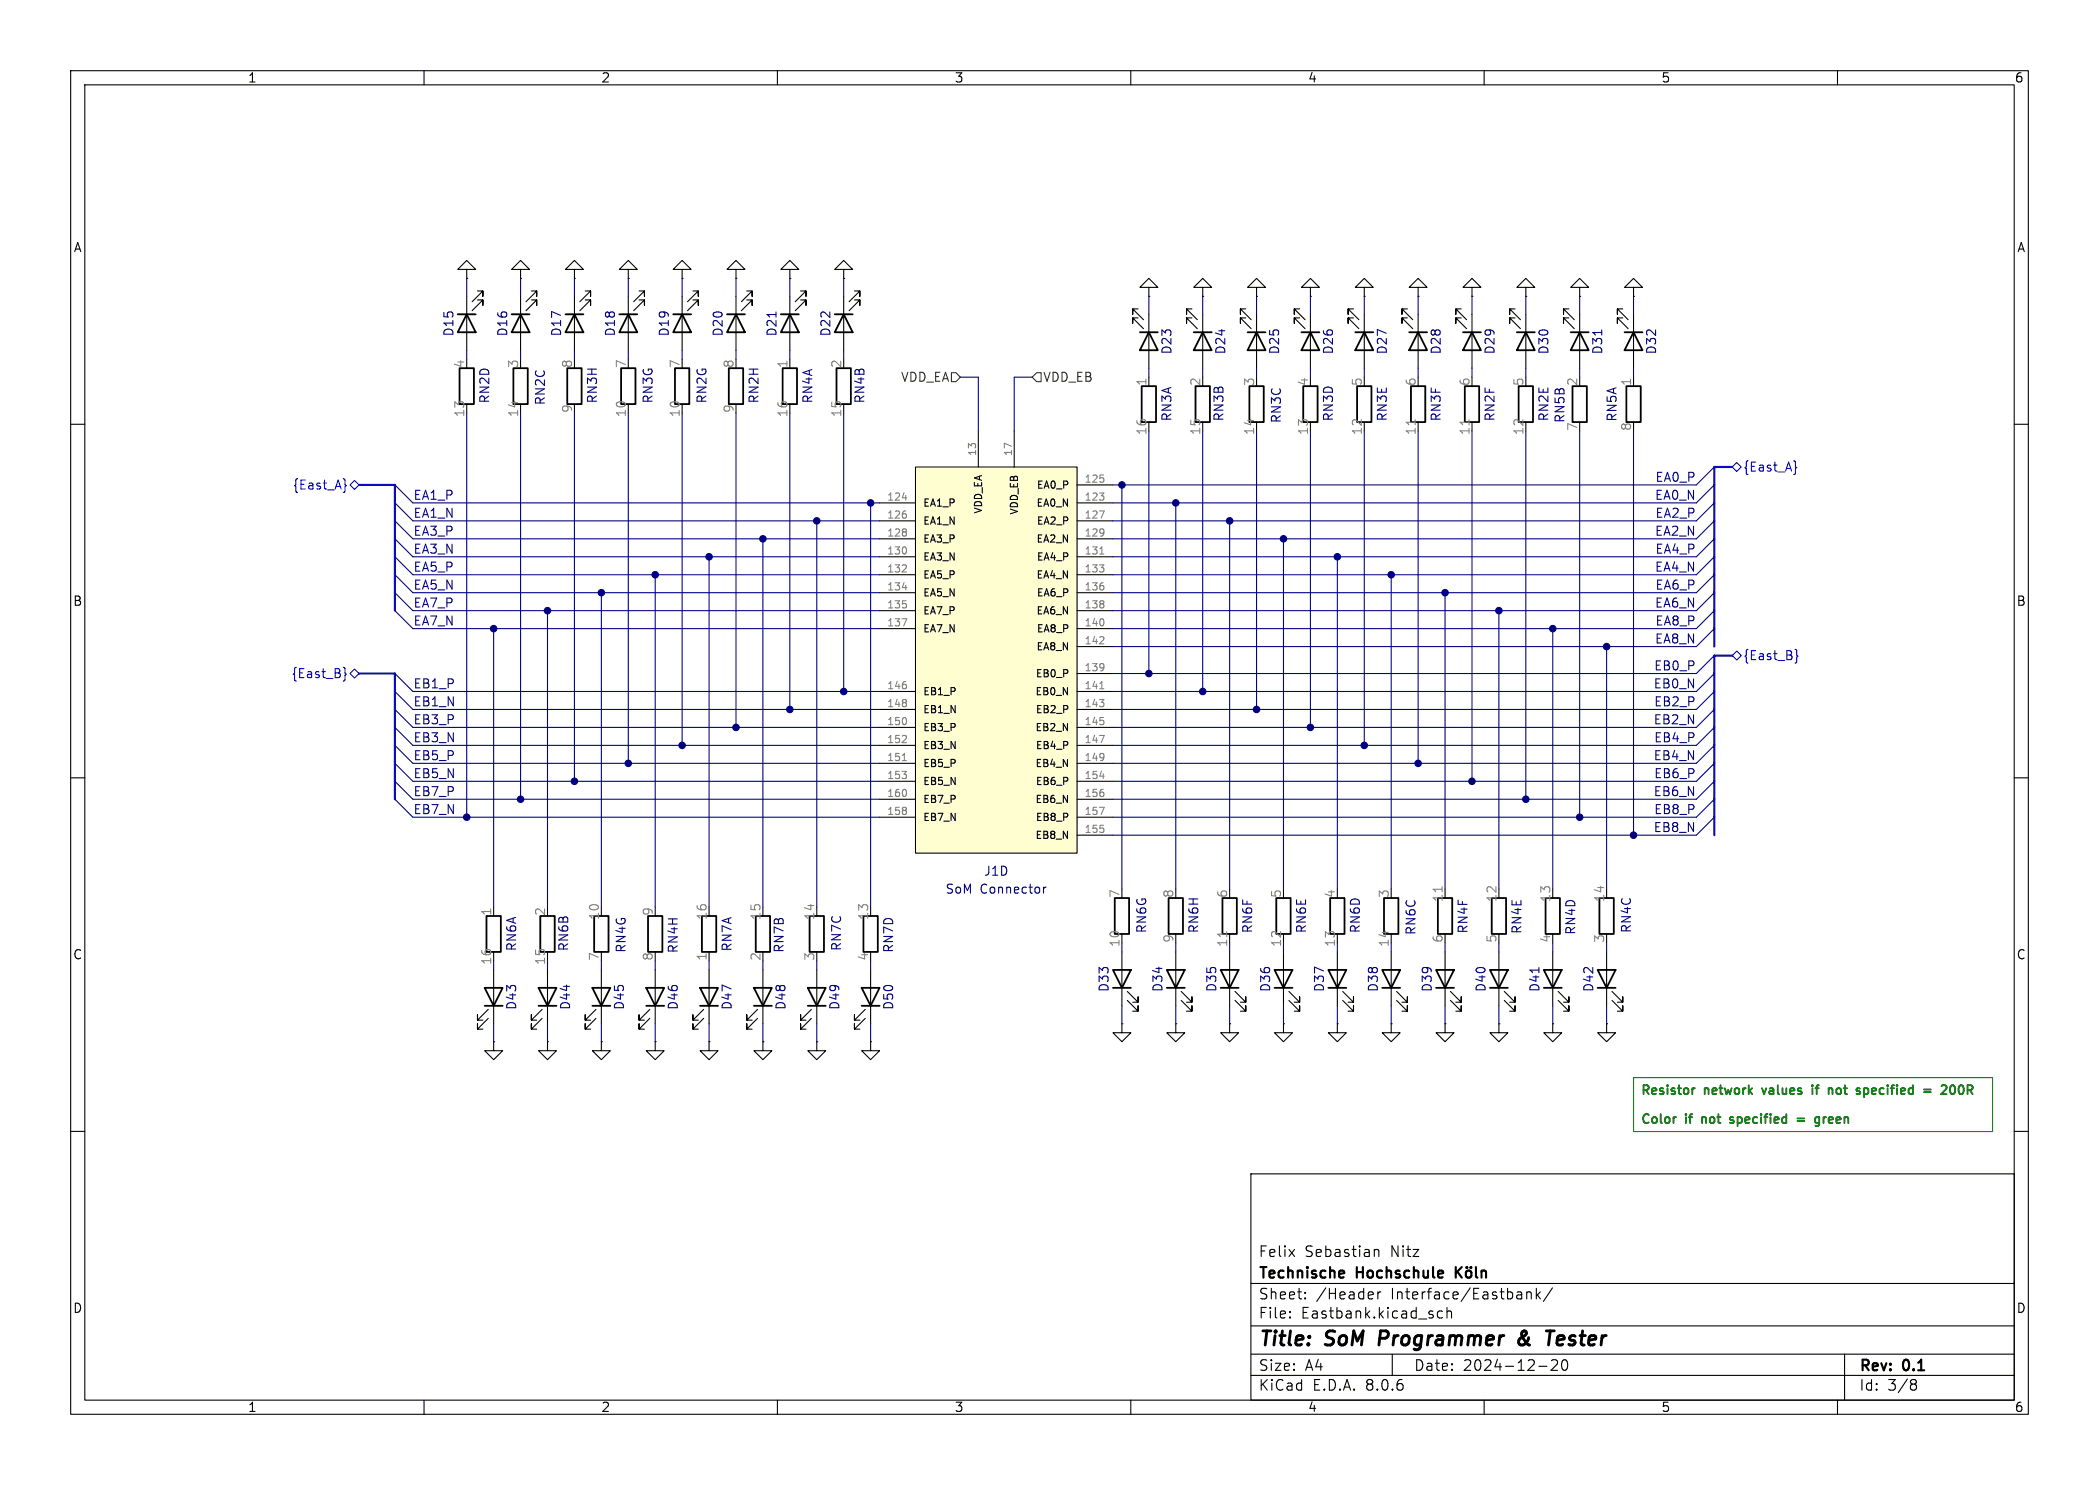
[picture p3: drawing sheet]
<svg xmlns="http://www.w3.org/2000/svg" width="297mm" height="210mm" viewBox="0 0 297 210" stroke-linecap="round" stroke-linejoin="round" font-family="sans-serif">
<g fill="none" stroke="#000" stroke-width=".15">
<path d="M10 10h277v190h-277zM12 12h273v186h-273zM60 10v2M110 10v2M160 10v2M210 10v2M260 10v2M10 60h2M168.7 43.7h-.8v.8v-.8l1.5 1.5M168.7 45h-.8v.7v-.7l1.5 1.5M170.2 40.6h1.2l-1.2-1.2-1.3 1.2h1.3v1.3M170.2 41.9h.1"/>
<path d="M170.2 44.5v7.6M176.3 43.7h-.8v.8v-.8l1.5 1.5M176.3 45h-.8v.7v-.7l1.5 1.5M177.8 40.6h1.3l-1.3-1.2-1.3 1.2h1.3v1.3M177.8 41.9h.1M177.8 44.5v7.6M183.9 43.7h-.8v.8v-.8l1.6 1.5M183.9 45h-.8v.7v-.7l1.6 1.5M185.4 40.6h1.3l-1.3-1.2-1.3 1.2h1.3v1.3M185.4 41.9h.1M185.4 44.5v7.6M191.5 43.7h-.7v.8v-.8l1.5 1.5"/>
<path d="M191.5 45h-.7v.7v-.7l1.5 1.5M193 40.6h1.3l-1.3-1.2-1.2 1.2h1.2v1.3M193 41.9h.1M193 44.5v7.6M199.1 43.7h-.7v.8v-.8l1.5 1.5M199.1 45h-.7v.7v-.7l1.5 1.5M200.7 40.6h1.2l-1.2-1.2-1.3 1.2h1.3v1.3M200.7 41.9h.1M200.7 44.5v7.6M285 60h2M10 110h2M285 110h2"/>
<path d="M123.2 137.2v7.6M196.8 134.6v7.6M204.5 134.6v7.6M219.7 134.6v7.6M227.3 134.6v7.6M10 160h2M122.4 144l-1.5 1.5v-.7v.7h.8M122.4 142.7l-1.5 1.6v-.8v.8h.8M174 144.8v1.3h1.3l-1.3 1.2-1.3-1.2h1.3M174 144.8h.1M196.8 144.8v1.3h1.3l-1.3 1.2-1.2-1.2h1.2M196.8 144.8h.1"/>
<path d="M197.6 141.5l1.5 1.5v-.8v.8h-.7M197.6 140.2l1.5 1.5v-.7v.7h-.7M204.5 144.8v1.3h1.2l-1.2 1.2-1.3-1.2h1.3M204.5 144.8h.1M205.2 141.5l1.6 1.5v-.8v.8h-.8M205.2 140.2l1.6 1.5v-.7v.7h-.8M212.1 144.8v1.3h1.3l-1.3 1.2-1.3-1.2h1.3M212.1 144.8h.1M219.7 144.8v1.3h1.3l-1.3 1.2-1.3-1.2h1.3M219.7 144.8h.1M220.5 141.5l1.5 1.5v-.8v.8h-.8M220.5 140.2l1.5 1.5v-.7v.7h-.8"/>
<path d="M228.1 141.5l1.5 1.5v-.8v.8h-.7M228.1 140.2l1.5 1.5v-.7v.7h-.7M285 160h2M177 166h108v32h-108zM182.4 176.7l.8 1M183.2 176.7l-.8 1M194.5 176.8a.37 .37 0 0 1 .6 .1v.8M60 198v2M110 198v2M160 198v2M177 194.5h108M177 191.5h108"/>
<path d="M177 187.5h108M177 181.5h108M182.5 186.3h.1l-.1 .1M182.5 186.3v.1M182.5 185.5v.1M182.5 185.5h.1l-.1 .1M184.7 183.6v.1M184.7 183.6h-.1l.1 .1M184.7 182.8v.1M184.7 182.8h-.1l.1 .1M195 182.7v1M195.4 182.7l-.3 .1-.1 .2"/>
<path d="M197 191.5v3M204.1 185.5l-.4-.1-.3 .3v.4l.1 .2 .2 .1 .4-.1M204.7 185.5a.37 .37 0 0 1 .7 .1v.8M204.7 184.9v1.5M210 198v2M216 182.8a.37 .37 0 0 1 .7 .1v.8M216 182.7v1M217.4 182.2v1.5M217.5 183.1l.5 .6M217.7 193.2h1.2M218 182.7l-.6 .6M219.5 192.4l.2-.1 .5 .1a.41 .41 0 0 1 .1 .5l-.8 .9h.9"/>
<path d="M219.7 182.1l-1.3 2M221.2 192.4a.36 .36 0 0 1 .5 .2 .77 .77 0 0 1-.4 1.2 1 1 0 0 1-.1-1.4zM260 198v2M261 191.5v6.5M270.6 195.1h.3l.3 .3-.1 .2-.2 .1M270.6 195.7h.3M270.9 195.7l.2 .2 .1 .4-.3 .3h-.3"/>
</g>
<path d="M195.4 188.2l-.3 2M215.9 188.8l-.8 .5a.52 .52 0 0 0-.1 .8 .52 .52 0 0 0 .8-.1M215.9 188.3l-.2-.1a.41 .41 0 0 0-.4 .5l.2 .6 .4 .5M218.8 188.2h1.1M221.1 188.9l-.6 .1-.1 .2-.1 .7 .1 .2 .1 .1h.4M221.3 189.4l-1 .1" fill="none" stroke="#000" stroke-width=".4"/>
<path d="M190.1 179.8l.1 .2-.7 .2M206 179.2v1.5M206.2 179.8l.6 .9M206.8 179.2l-.8 .8M207.5 179.8a.41 .41 0 0 1 .4-.1 .41 .41 0 0 1 .3 .3v.4a.41 .41 0 0 1-.4 .3 .41 .41 0 0 1-.4-.3zM207.6 179.2v.1M207.6 179.2l-.1 .1h.1M208.1 179.2l.1 .1h-.1M208.1 179.2v.1M208.8 179.2v1.3l.3 .2M209.6 179.8a.37 .37 0 0 1 .7 .1v.8M209.6 179.7v1" fill="none" stroke="#000" stroke-width=".3"/>
<g fill="none" stroke="#000" stroke-width=".25">
<path d="M168.9 47h2.5M169.2 54.6h2v5.1h-2zM170.2 47l1.2 2.5h-2.5zM176.5 47h2.6M176.8 54.6h2v5.1h-2zM177.8 47l1.3 2.5h-2.6zM184.1 47h2.6M184.4 54.6h2v5.1h-2zM185.4 47l1.3 2.5h-2.6zM191.8 47h2.5M192 54.6h2.1v5.1h-2.1zM193 47l1.3 2.5h-2.5z"/>
<path d="M199.4 47h2.5M199.6 54.6h2.1v5.1h-2.1zM200.7 47l1.2 2.5h-2.5zM121.9 139.7h2.6l-1.3 2.5zM122.2 129.5h2v5.1h-2zM173 127h2v5.1h-2zM195.6 137.2h2.5l-1.3 2.5zM195.6 139.7h2.5M195.8 127h2.1v5.1h-2.1zM203.2 137.2h2.5l-1.2 2.5zM203.2 139.7h2.5M203.5 127h2v5.1h-2z"/>
<path d="M218.4 137.2h2.6l-1.3 2.5zM218.4 139.7h2.6M226.1 137.2h2.5l-1.3 2.5zM226.1 139.7h2.5M121.9 142.2h2.6"/>
</g>
<path d="M200.2 59.4v.7M173.6 131.7v.8M204.1 125.4v.7" fill="none" stroke="#808080" stroke-width=".15"/>
<path d="M217.7 136.8v.8" fill="none" stroke="#000080" stroke-width=".15"/>
<path d="M129.5 66h22.9v54.7h-22.9z" fill="#fffed0"/>
<g fill="none" stroke="#000" stroke-width=".15">
<path d="M66 38.1h-1.2l1.2-1.3 1.3 1.3h-1.3v1.3M66 39.4h.1M73.7 38.1h-1.3l1.3-1.3 1.2 1.3h-1.2v1.3M73.7 39.4h.1M81.3 38.1h-1.3l1.3-1.3 1.2 1.3h-1.2v1.3M81.3 39.4h.1M88.9 38.1h-1.3l1.3-1.3 1.3 1.3h-1.3v1.3M88.9 39.4h.1M96.5 38.1h-1.3l1.3-1.3 1.3 1.3h-1.3v1.3M96.5 39.4h.1M104.1 38.1h-1.2l1.2-1.3 1.3 1.3h-1.3v1.3M104.1 39.4h.1"/>
<path d="M111.8 38.1h-1.3l1.3-1.3 1.2 1.3h-1.2v1.3M111.8 39.4h.1M119.4 38.1h-1.3l1.3-1.3 1.2 1.3h-1.2v1.3M119.4 39.4h.1M66 41.9v7.6M67.6 41.1h.7v.8v-.8l-1.5 1.6M67.6 42.4h.7v.8v-.8l-1.5 1.5M73.7 41.9v7.6M75.2 41.1h.7v.8v-.8l-1.5 1.6M75.2 42.4h.7v.8v-.8l-1.5 1.5M81.3 41.9v7.6M82.8 41.1h.8v.8v-.8l-1.6 1.6"/>
<path d="M82.8 42.4h.8v.8v-.8l-1.6 1.5M88.9 41.9v7.6M90.4 41.1h.8v.8v-.8l-1.5 1.6M90.4 42.4h.8v.8v-.8l-1.5 1.5M96.5 41.9v7.6M98 41.1h.8v.8v-.8l-1.5 1.6M98 42.4h.8v.8v-.8l-1.5 1.5M104.1 41.9v7.6M105.7 41.1h.7v.8v-.8l-1.5 1.6M105.7 42.4h.7v.8v-.8l-1.5 1.5M111.8 41.9v7.6M111.8 50.8v1.3"/>
<path d="M113.3 41.1h.7v.8v-.8l-1.5 1.6M113.3 42.4h.7v.8v-.8l-1.5 1.5M119.4 41.9v7.6M120.9 41.1h.8v.8v-.8l-1.6 1.6M120.9 42.4h.8v.8v-.8l-1.6 1.5M161 43.7h-.7v.8v-.8l1.5 1.5M161 45h-.7v.7v-.7l1.5 1.5M162.6 40.6h1.2l-1.2-1.2-1.3 1.2h1.3v1.3M162.6 41.9h.1M162.6 44.5v7.6M162.6 53.3v1.3M206.8 43.7h-.8v.8v-.8l1.5 1.5"/>
<path d="M206.8 45h-.8v.7v-.7l1.5 1.5M208.3 40.6h1.2l-1.2-1.2-1.3 1.2h1.3v1.3M208.3 41.9h.1M208.3 44.5v7.6M214.4 43.7h-.8v.8v-.8l1.5 1.5M214.4 45h-.8v.7v-.7l1.5 1.5M215.9 40.6h1.3l-1.3-1.2-1.3 1.2h1.3v1.3M215.9 41.9h.1M215.9 44.5v7.6M222 43.7h-.8v.8v-.8l1.6 1.5M222 45h-.8v.7v-.7l1.6 1.5M223.5 40.6h1.3l-1.3-1.2-1.3 1.2h1.3v1.3"/>
<path d="M223.5 41.9h.1M223.5 44.5v7.6M229.6 43.7h-.7v.8v-.8l1.5 1.5M229.6 45h-.7v.7v-.7l1.5 1.5M231.1 40.6h1.3l-1.3-1.2-1.2 1.2h1.2v1.3M231.1 41.9h.1M231.1 44.5v7.6M231.1 53.3v1.3M124.5 71.1h5M124.5 73.7h5M124.5 76.2h5M124.5 78.7h5"/>
<path d="M129.5 66h22.9v54.7h-22.9zM138.4 61v5M143.5 61v5M152.4 71.1h5.1M152.4 68.6h5.1M152.4 73.7h5.1M152.4 76.2h5.1M152.4 78.7h5.1M124.5 81.3h5M124.5 83.8h5M124.5 86.4h5M124.5 88.9h5"/>
<path d="M124.5 97.8h5M152.4 81.3h5.1M152.4 83.8h5.1M152.4 86.4h5.1M152.4 88.9h5.1M152.4 95.3h5.1M152.4 97.8h5.1M152.4 91.4h5.1M124.5 100.3h5M124.5 102.9h5M124.5 105.4h5M124.5 108h5"/>
<path d="M124.5 110.5h5M124.5 113h5M124.5 115.6h5M152.4 100.3h5.1M152.4 102.9h5.1M152.4 105.4h5.1M152.4 108h5.1M152.4 110.5h5.1M152.4 118.1h5.1M152.4 113h5.1M152.4 115.6h5.1M69.8 128.3v1.2"/>
<path d="M69.8 137.2v7.6M77.5 137.2v7.6M85.1 137.2v7.6M92.7 137.2v7.6M100.3 134.6v1.3M100.3 137.2v7.6M107.9 137.2v7.6M115.6 137.2v7.6M158.7 134.6v7.6M166.4 134.6v7.6M174 134.6v7.6M181.6 134.6v7.6"/>
<path d="M189.2 134.6v7.6M212.1 134.6v7.6M69.1 144l-1.5 1.5v-.7v.7h.7M69.1 142.7l-1.5 1.6v-.8v.8h.7M69.8 147.3v1.3h-1.2l1.2 1.3 1.3-1.3h-1.3M69.8 147.3h.1M76.7 144l-1.5 1.5v-.7v.7h.7M76.7 142.7l-1.5 1.6v-.8v.8h.7M77.5 147.3v1.3h-1.3l1.3 1.3 1.2-1.3h-1.2M77.5 147.3h.1M84.3 144l-1.5 1.5v-.7v.7h.8M84.3 142.7l-1.5 1.6v-.8v.8h.8"/>
<path d="M85.1 147.3v1.3h-1.3l1.3 1.3 1.3-1.3h-1.3M85.1 147.3h.1M91.9 144l-1.5 1.5v-.7v.7h.8M91.9 142.7l-1.5 1.6v-.8v.8h.8M92.7 147.3v1.3h-1.3l1.3 1.3 1.3-1.3h-1.3M92.7 147.3h.1M99.6 144l-1.6 1.5v-.7v.7h.8M99.6 142.7l-1.6 1.6v-.8v.8h.8M100.3 147.3v1.3h-1.2l1.2 1.3 1.3-1.3h-1.3M100.3 147.3h.1M107.2 144l-1.5 1.5v-.7v.7h.7M107.2 142.7l-1.5 1.6v-.8v.8h.7"/>
<path d="M107.9 147.3v1.3h-1.2l1.2 1.3 1.3-1.3h-1.3M107.9 147.3h.1M114.8 144l-1.5 1.5v-.7v.7h.7M114.8 142.7l-1.5 1.6v-.8v.8h.7M115.6 147.3v1.3h-1.3l1.3 1.3 1.2-1.3h-1.2M115.6 147.3h.1M123.2 147.3v1.3h-1.3l1.3 1.3 1.3-1.3h-1.3M123.2 147.3h.1M158.7 144.8v1.3h1.3l-1.3 1.2-1.2-1.2h1.2M158.7 144.8h.1M159.5 141.5l1.5 1.5v-.8v.8h-.7M159.5 140.2l1.5 1.5v-.7v.7h-.7"/>
<path d="M166.4 144.8v1.3h1.2l-1.2 1.2-1.3-1.2h1.3M166.4 144.8h.1M167.1 141.5l1.6 1.5v-.8v.8h-.8M167.1 140.2l1.6 1.5v-.7v.7h-.8M174.8 141.5l1.5 1.5v-.8v.8h-.8M174.8 140.2l1.5 1.5v-.7v.7h-.8M181.6 144.8v1.3h1.3l-1.3 1.2-1.3-1.2h1.3M181.6 144.8h.1M182.4 141.5l1.5 1.5v-.8v.8h-.8M182.4 140.2l1.5 1.5v-.7v.7h-.8M189.2 144.8v1.3h1.3l-1.3 1.2-1.2-1.2h1.2M189.2 144.8h.1"/>
<path d="M190 141.5l1.5 1.5v-.8v.8h-.7M190 140.2l1.5 1.5v-.7v.7h-.7M212.9 141.5l1.5 1.5v-.8v.8h-.8M212.9 140.2l1.5 1.5v-.7v.7h-.8M227.3 144.8v1.3h1.3l-1.3 1.2-1.2-1.2h1.2M227.3 144.8h.1"/>
</g>
<g fill="none" stroke="#808080" stroke-width=".15">
<path d="M207.9 59.4v.7M127.7 70.4h.6M128.2 79.9l.1 .2-.1 .2-.6 .6h.7M128.2 72.7v.5M128.2 74.9v.2M128.2 75.3v.4M128.2 77.5v.7M155.6 69.7h.6l-.3 .4M155.6 72.3h.6l-.4 1M155.6 79.9h.6l-.3 .4M155.6 78.4h.6M156.1 70.2v.4"/>
<path d="M156.1 67.7v.4M156.1 74.9v.7M156.2 75.2l-.1 .1M127.6 87.5h.7l-.4 1M127.7 83.1h.6M128.2 85.4v.5M128.2 96.9v.4M128.2 99v.3M128.2 99.5v.3M155.6 98.9h.6l-.3 .4M155.6 97.4h.6M156.1 90.1l.1 .1-.1 .3-.5 .6h.6"/>
<path d="M156.1 80.4v.4M156.1 82.9v.4M156.1 85.1v.2M156.1 85.5v.4M156.1 87.7v.6M156.1 93.9v.7M156.1 99.4v.4M156.2 94.3l-.1 .1M127.6 109.1h.7l-.4 .4M127.7 107.6h.6M128.2 104.1l.1 .1-.1 .2-.6 .6h.7M128.2 101.7v.6"/>
<path d="M128.2 109.6v.4M128.2 111.8v.7M128.2 114.3v.2M128.2 114.7v.4M155.6 104h.6l-.4 1M155.6 114.2h.6l-.4 1M155.6 109.8h.6M156.1 102v.4M156.1 106.6v.7M156.1 112.1v.4M156.1 117.2v.4M156.2 107l-.1 .1"/>
</g>
<path d="M147.7 125.5v.8M148 125.5h-.2l-.1 .2" fill="none" stroke="#000084" stroke-width=".15"/>
<g fill="none" stroke="#000" stroke-width=".25">
<path d="M64.8 44.5h2.5M65 52.1h2.1v5.1h-2.1zM66 44.5l1.3 2.5h-2.5zM72.4 44.5h2.5M72.6 52.1h2.1v5.1h-2.1zM73.7 44.5l1.2 2.5h-2.5zM80 44.5h2.5M80.3 52.1h2v5.1h-2zM81.3 44.5l1.2 2.5h-2.5zM87.6 44.5h2.6M87.9 52.1h2v5.1h-2zM88.9 44.5l1.3 2.5h-2.6z"/>
<path d="M95.2 44.5h2.6M95.5 52.1h2v5.1h-2zM96.5 44.5l1.3 2.5h-2.6zM102.9 44.5h2.5M103.1 52.1h2.1v5.1h-2.1zM104.1 44.5l1.3 2.5h-2.5zM110.5 44.5h2.5M110.7 52.1h2.1v5.1h-2.1zM111.8 44.5l1.2 2.5h-2.5zM118.1 44.5h2.5M118.4 52.1h2v5.1h-2zM119.4 44.5l1.2 2.5h-2.5z"/>
<path d="M161.3 47h2.5M161.5 54.6h2.1v5.1h-2.1zM162.6 47l1.2 2.5h-2.5zM207 47h2.5M207.3 54.6h2v5.1h-2zM208.3 47l1.2 2.5h-2.5zM214.6 47h2.6M214.9 54.6h2v5.1h-2zM215.9 47l1.3 2.5h-2.6zM222.2 47h2.6M222.5 54.6h2v5.1h-2zM223.5 47l1.3 2.5h-2.6z"/>
<path d="M229.9 47h2.5M230.1 54.6h2.1v5.1h-2.1zM231.1 47l1.3 2.5h-2.5zM68.6 139.7h2.5l-1.3 2.5zM68.8 129.5h2.1v5.1h-2.1zM76.2 139.7h2.5l-1.2 2.5zM76.5 129.5h2v5.1h-2zM83.8 139.7h2.6l-1.3 2.5zM84.1 129.5h2v5.1h-2zM91.4 139.7h2.6l-1.3 2.5zM91.7 129.5h2v5.1h-2zM99.1 139.7h2.5l-1.3 2.5z"/>
<path d="M99.3 129.5h2v5.1h-2zM106.7 139.7h2.5l-1.3 2.5zM106.9 129.5h2.1v5.1h-2.1zM114.3 139.7h2.5l-1.2 2.5zM114.6 129.5h2v5.1h-2zM157.5 137.2h2.5l-1.3 2.5zM157.5 139.7h2.5M157.7 127h2.1v5.1h-2.1zM165.1 137.2h2.5l-1.2 2.5zM165.1 139.7h2.5M165.4 127h2v5.1h-2zM172.7 137.2h2.6l-1.3 2.5z"/>
<path d="M172.7 139.7h2.6M180.3 137.2h2.6l-1.3 2.5zM180.3 139.7h2.6M180.6 127h2v5.1h-2zM188 137.2h2.5l-1.3 2.5zM188 139.7h2.5M188.2 127h2v5.1h-2zM210.8 137.2h2.6l-1.3 2.5zM210.8 139.7h2.6M211.1 127h2v5.1h-2zM218.7 127h2v5.1h-2zM226.3 127h2v5.1h-2z"/>
<path d="M68.6 142.2h2.5M76.2 142.2h2.5M83.8 142.2h2.6M91.4 142.2h2.6M99.1 142.2h2.5M106.7 142.2h2.5M114.3 142.2h2.5"/>
</g>
<g fill="none" stroke="#000080" stroke-width=".15">
<path d="M66 39.4v2.5M73.7 39.4v2.5M81.3 39.4v2.5M88.9 39.4v2.5M96.5 39.4v2.5M104.1 39.4v2.5M111.8 39.4v2.5M119.4 39.4v2.5M66 49.5v1.3M66 58.4v57.2M73.7 49.5v1.3M73.7 58.4v54.6"/>
<path d="M81.3 49.5v1.3M81.3 58.4v52.1M88.9 49.5v1.3M88.9 58.4v49.6M96.5 49.5v1.3M96.5 58.4v47M104.1 49.5v1.3M104.1 58.4v44.5M109.8 44.1v.7M111.8 49.5v1.3M111.8 58.4v41.9M119.4 49.5v1.3"/>
<path d="M119.4 58.4v39.4M135.9 53.3h2.5v7.7M146 53.3h-2.5v7.7M162.6 41.9v2.6M162.6 52.1v1.2M170.2 41.9v2.6M170.2 52.1v1.2M177.8 41.9v2.6M177.8 52.1v1.2M185.4 41.9v2.6M185.4 52.1v1.2M193 41.9v2.6"/>
<path d="M193 52.1v1.2M200.7 41.9v2.6M200.7 52.1v1.2M208.3 41.9v2.6M208.3 52.1v1.2M215.9 41.9v2.6M215.9 52.1v1.2M223.5 41.9v2.6M223.5 52.1v1.2M226.6 46.7v.7M231.1 41.9v2.6M231.1 52.1v1.2"/>
<path d="M55.9 73.7l2.5 2.5h66.1M55.9 71.1l2.5 2.6h66.1M55.9 68.6l2.5 2.5h66.1M55.9 78.7l2.5 2.6h66.1M55.9 76.2l2.5 2.5h66.1M100.3 78.7v49.6M107.9 76.2v52.1M115.6 73.7v54.6M123.2 71.1v57.2M158.7 68.6v57.1M162.6 61v34.3M166.4 71.1v54.6"/>
<path d="M170.2 61v36.8M174 73.7v52M177.8 61v39.3M181.6 76.2v49.5M185.4 61v41.9M189.2 78.7v47M193 61v44.4M200.7 61v47M208.3 61v49.5M215.9 61v52M223.5 61v54.6M231.1 61v57.1"/>
<path d="M242.6 66l-2.6 2.6h-82.5M242.6 73.7l-2.6 2.5h-82.5M242.6 71.1l-2.6 2.6h-82.5M242.6 68.6l-2.6 2.5h-82.5M242.6 78.7l-2.6 2.6h-82.5M242.6 76.2l-2.6 2.5h-82.5M55.9 86.4l2.5 2.5h66.1M55.9 81.3l2.5 2.5h66.1M55.9 83.8l2.5 2.6h66.1M55.9 97.8l2.5 2.5h66.1M55.9 95.3l2.5 2.5h66.1M69.8 88.9v39.4"/>
<path d="M77.5 86.4v41.9M85.1 83.8v44.5M92.7 81.3v47M196.8 81.3v44.4M204.5 83.8v41.9M212.1 86.4v39.3M219.7 88.9v36.8M227.3 91.4v34.3M242.6 86.4l-2.6 2.5h-82.5M242.6 88.9l-2.6 2.5h-82.5M242.6 81.3l-2.6 2.5h-82.5M242.6 83.8l-2.6 2.6h-82.5"/>
<path d="M242.6 92.7l-2.6 2.6h-82.5M242.6 97.8l-2.6 2.5h-82.5M242.6 95.3l-2.6 2.5h-82.5M55.9 113l2.5 2.6h66.1M55.9 102.9l2.5 2.5h66.1M55.9 105.4l2.5 2.6h66.1M55.9 108l2.5 2.5h66.1M55.9 110.5l2.5 2.5h66.1M55.9 100.3l2.5 2.6h66.1M242.6 115.6l-2.6 2.5h-82.5M242.6 113l-2.6 2.6h-82.5M242.6 102.9l-2.6 2.5h-82.5"/>
<path d="M242.6 105.4l-2.6 2.6h-82.5M242.6 108l-2.6 2.5h-82.5M242.6 110.5l-2.6 2.5h-82.5M242.6 100.3l-2.6 2.6h-82.5M69.8 135.9v1.3M77.5 135.9v1.3M85.1 135.9v1.3M92.7 135.9v1.3M100.3 135.9v1.3M107.9 135.9v1.3M115.6 135.9v1.3M123.2 135.9v1.3"/>
<path d="M158.7 133.4v1.2M166.4 133.4v1.2M174 133.4v1.2M181.6 133.4v1.2M189.2 133.4v1.2M196.8 133.4v1.2M204.5 133.4v1.2M212.1 133.4v1.2M219.7 133.4v1.2M227.3 133.4v1.2M69.8 144.8v2.5M77.5 144.8v2.5"/>
<path d="M85.1 144.8v2.5M92.7 144.8v2.5M100.3 144.8v2.5M107.9 144.8v2.5M115.6 144.8v2.5M123.2 144.8v2.5M158.7 142.2v2.6M166.4 142.2v2.6M174 142.2v2.6M181.6 142.2v2.6M189.2 142.2v2.6M196.8 142.2v2.6"/>
<path d="M204.5 142.2v2.6M212.1 142.2v2.6M219.7 142.2v2.6M227.3 142.2v2.6"/>
</g>
<path d="M48.8 67.8v.7l.2 .2-.2 .2v.7M49.5 68.6l.7-.7 .6 .7-.6 .6zM245.1 66l.6-.6 .7 .6-.7 .7zM254 65.2v.8l.2 .1-.2 .2v.7M48.6 94.4l.2 .2v.6l.2 .1-.2 .2v.6l-.2 .2M49.5 95.3l.7-.7 .6 .7-.6 .6zM245.1 92.7l.6-.6 .7 .6-.7 .6zM254 91.8l.2 .2v.6l.2 .2-.2 .2v.6l-.2 .2" fill="none" stroke="#00f" stroke-width=".15"/>
<path d="M134.6 52.7h.7l.6 .6-.6 .7h-.7zM146 53.3l.7-.6h.6v1.3h-.6z" fill="none" stroke="#800000" stroke-width=".15"/>
<path d="M231.1 152.4h50.8v7.6h-50.8z" fill="none" stroke="#008000" stroke-width=".15"/>
<g fill="none" stroke="#008000" stroke-width=".25">
<path d="M239.7 153.9h.1M240.8 158v.8M240.9 158l-.1 .1M245.3 158h-.3l-.2 .2v.1l.5 .2v.3h-.5M249.3 153.9l.3 .8M254.3 158.2h1M254.3 158.5h1M256.4 153.5v.1M256.4 153.9v.8M256.9 153.9h.5M258 158v.8M258.4 158h-.3l-.1 .2"/>
<path d="M259.1 153.9l.2 .2v.6M263.8 154h.5M263.8 153.9v1.3M263.8 154.7h.5M272.2 154.1h1M272.2 154.4h1M274.7 153.6l.2-.1h.3l.2 .1v.2M275.9 154l.1-.4 .2-.1a.68 .68 0 0 1 .3 1.1l-.2 .1M277.3 153.5l-.2 .5 .1 .5 .1 .2"/>
</g>
<path d="M50.8 68.6h5.1v17.8M245.1 66h-2.5v25.4M50.8 95.3h5.1v17.7M245.1 92.7h-2.5v25.4" fill="none" stroke="#00f" stroke-width=".3"/>
<g fill="#000080" stroke="#000080" stroke-width=".15">
<circle cx="177.8" cy="100.3" r=".46"/>
<circle cx="193" cy="105.4" r=".46"/>
<circle cx="185.4" cy="102.9" r=".46"/>
<circle cx="170.2" cy="97.8" r=".46"/>
<circle cx="162.6" cy="95.3" r=".46"/>
<circle cx="174" cy="73.7" r=".46"/>
<circle cx="181.6" cy="76.2" r=".46"/>
<circle cx="227.3" cy="91.4" r=".46"/>
<circle cx="212.1" cy="86.4" r=".46"/>
<circle cx="219.7" cy="88.9" r=".46"/>
<circle cx="204.5" cy="83.8" r=".46"/>
<circle cx="189.2" cy="78.7" r=".46"/>
<circle cx="196.8" cy="81.3" r=".46"/>
<circle cx="215.9" cy="113" r=".46"/>
<circle cx="208.3" cy="110.5" r=".46"/>
<circle cx="200.7" cy="108" r=".46"/>
<circle cx="223.5" cy="115.6" r=".46"/>
<circle cx="231.1" cy="118.1" r=".46"/>
<circle cx="166.4" cy="71.1" r=".46"/>
<circle cx="158.7" cy="68.6" r=".46"/>
<circle cx="107.9" cy="76.2" r=".46"/>
<circle cx="115.6" cy="73.7" r=".46"/>
<circle cx="123.2" cy="71.1" r=".46"/>
<circle cx="119.4" cy="97.8" r=".46"/>
<circle cx="104.1" cy="102.9" r=".46"/>
<circle cx="111.8" cy="100.3" r=".46"/>
<circle cx="100.3" cy="78.7" r=".46"/>
<circle cx="92.7" cy="81.3" r=".46"/>
<circle cx="69.8" cy="88.9" r=".46"/>
<circle cx="77.5" cy="86.4" r=".46"/>
<circle cx="85.1" cy="83.8" r=".46"/>
<circle cx="81.3" cy="110.5" r=".46"/>
<circle cx="73.7" cy="113" r=".46"/>
<circle cx="88.9" cy="108" r=".46"/>
<circle cx="96.5" cy="105.4" r=".46"/>
<circle cx="66" cy="115.6" r=".46"/>
</g>
<g font-size="2.8">
<text x="178" y="190.9">Title:</text>
<text x="187.7" y="190.9">SoM</text>
<text x="196" y="190.9">Programmer</text>
<text x="216.5" y="190.9">&amp;</text>
<text x="221.3" y="190.9">Tester</text>
</g>
<g font-size="2.1">
<text x="178" y="178">Felix</text>
<text x="184.6" y="178">Sebastian</text>
<text x="196.8" y="178">Nitz</text>
<text x="178" y="184">Sheet:</text>
<text x="178" y="181.2">Technische</text>
<text x="186.2" y="184">/Header</text>
<text x="192" y="181.2">Hochschule</text>
<text x="196.9" y="184">Interface/Eastbank/</text>
<text x="178" y="186.7">File:</text>
<text x="184.1" y="186.7">Eastbank.kicad_sch</text>
<text x="178" y="196.9">KiCad</text>
<text x="178" y="194.1">Size:</text>
<text x="184.7" y="194.1">A4</text>
<text x="185.7" y="196.9">E.D.A.</text>
<text x="193.3" y="196.9">8.0.6</text>
<text x="200" y="194.1">Date:</text>
<text x="207" y="194.1">2024-12-20</text>
<text x="263" y="194.3">Rev:</text>
<text x="263" y="196.9">Id:</text>
<text x="267.1" y="196.9">3/8</text>
<text x="269.4" y="194.3">0.1</text>
</g>
<g font-size="1.8">
<text x="35" y="11.9">1</text>
<text x="85" y="11.9">2</text>
<text x="135" y="11.9">3</text>
<text x="185" y="11.9">4</text>
<text x="235" y="11.9">5</text>
<text x="285" y="11.9">6</text>
<text x="10.3" y="35.9">A</text>
<text x="285.3" y="35.9">A</text>
<text x="10.3" y="85.9">B</text>
<text x="285.3" y="85.9">B</text>
<text x="10.3" y="135.9">C</text>
<text x="285.3" y="135.9">C</text>
<text x="10.3" y="185.9">D</text>
<text x="285.3" y="185.9">D</text>
<text x="35" y="199.9">1</text>
<text x="85" y="199.9">2</text>
<text x="135" y="199.9">3</text>
<text x="185" y="199.9">4</text>
<text x="235" y="199.9">5</text>
<text x="285" y="199.9">6</text>
</g>
<g font-size="1.8" fill="#000080">
<text x="64.4" y="47.7" transform="rotate(-90 64.4 47.7)">D15</text>
<text x="72" y="47.7" transform="rotate(-90 72 47.7)">D16</text>
<text x="79.6" y="47.7" transform="rotate(-90 79.6 47.7)">D17</text>
<text x="87.2" y="47.7" transform="rotate(-90 87.2 47.7)">D18</text>
<text x="94.8" y="47.7" transform="rotate(-90 94.8 47.7)">D19</text>
<text x="102.5" y="47.7" transform="rotate(-90 102.5 47.7)">D20</text>
<text x="110.1" y="47.7" transform="rotate(-90 110.1 47.7)">D21</text>
<text x="117.7" y="47.7" transform="rotate(-90 117.7 47.7)">D22</text>
<text x="166" y="50.2" transform="rotate(-90 166 50.2)">D23</text>
<text x="173.6" y="50.2" transform="rotate(-90 173.6 50.2)">D24</text>
<text x="181.2" y="50.2" transform="rotate(-90 181.2 50.2)">D25</text>
<text x="188.8" y="50.2" transform="rotate(-90 188.8 50.2)">D26</text>
<text x="196.4" y="50.2" transform="rotate(-90 196.4 50.2)">D27</text>
<text x="204.1" y="50.2" transform="rotate(-90 204.1 50.2)">D28</text>
<text x="211.7" y="50.2" transform="rotate(-90 211.7 50.2)">D29</text>
<text x="219.3" y="50.2" transform="rotate(-90 219.3 50.2)">D30</text>
<text x="226.9" y="50.2" transform="rotate(-90 226.9 50.2)">D31</text>
<text x="234.5" y="50.2" transform="rotate(-90 234.5 50.2)">D32</text>
<text x="69.4" y="57.1" transform="rotate(-90 69.4 57.1)">RN2D</text>
<text x="77.3" y="57.4" transform="rotate(-90 77.3 57.4)">RN2C</text>
<text x="84.7" y="57.1" transform="rotate(-90 84.7 57.1)">RN3H</text>
<text x="92.6" y="57.1" transform="rotate(-90 92.6 57.1)">RN3G</text>
<text x="100.2" y="57.1" transform="rotate(-90 100.2 57.1)">RN2G</text>
<text x="107.5" y="57.1" transform="rotate(-90 107.5 57.1)">RN2H</text>
<text x="115.2" y="57.1" transform="rotate(-90 115.2 57.1)">RN4A</text>
<text x="122.5" y="57.1" transform="rotate(-90 122.5 57.1)">RN4B</text>
<text x="166" y="59.7" transform="rotate(-90 166 59.7)">RN3A</text>
<text x="173.3" y="59.7" transform="rotate(-90 173.3 59.7)">RN3B</text>
<text x="181.5" y="59.9" transform="rotate(-90 181.5 59.9)">RN3C</text>
<text x="188.8" y="59.7" transform="rotate(-90 188.8 59.7)">RN3D</text>
<text x="196.4" y="59.7" transform="rotate(-90 196.4 59.7)">RN3E</text>
<text x="204.1" y="59.7" transform="rotate(-90 204.1 59.7)">RN3F</text>
<text x="211.7" y="59.7" transform="rotate(-90 211.7 59.7)">RN2F</text>
<text x="219.3" y="59.7" transform="rotate(-90 219.3 59.7)">RN2E</text>
<text x="221.6" y="59.9" transform="rotate(-90 221.6 59.9)">RN5B</text>
<text x="229" y="59.7" transform="rotate(-90 229 59.7)">RN5A</text>
<text x="58.4" y="70.8">EA1_P</text>
<text x="234.1" y="70.8">EA0_N</text>
<text x="234.1" y="68.2">EA0_P</text>
<text x="58.4" y="75.9">EA3_P</text>
<text x="58.4" y="73.3">EA1_N</text>
<text x="234.1" y="75.9">EA2_N</text>
<text x="234.1" y="73.3">EA2_P</text>
<text x="58.4" y="80.9">EA5_P</text>
<text x="58.4" y="83.5">EA5_N</text>
<text x="58.4" y="78.4">EA3_N</text>
<text x="234.1" y="80.9">EA4_N</text>
<text x="234.1" y="78.4">EA4_P</text>
<text x="234.1" y="83.5">EA6_P</text>
<text x="58.4" y="88.6">EA7_N</text>
<text x="58.4" y="86">EA7_P</text>
<text x="234.1" y="86">EA6_N</text>
<text x="234.1" y="88.6">EA8_P</text>
<text x="234" y="94.9">EB0_P</text>
<text x="234.1" y="91.1">EA8_N</text>
<text x="58.4" y="97.4">EB1_P</text>
<text x="58.4" y="100">EB1_N</text>
<text x="233.9" y="97.4">EB0_N</text>
<text x="234" y="100">EB2_P</text>
<text x="58.4" y="102.5">EB3_P</text>
<text x="58.4" y="107.6">EB5_P</text>
<text x="58.4" y="105.1">EB3_N</text>
<text x="233.9" y="102.5">EB2_N</text>
<text x="233.9" y="107.6">EB4_N</text>
<text x="234" y="105.1">EB4_P</text>
<text x="58.4" y="110.1">EB5_N</text>
<text x="58.4" y="112.7">EB7_P</text>
<text x="233.9" y="112.7">EB6_N</text>
<text x="234" y="110.1">EB6_P</text>
<text x="58.4" y="115.2">EB7_N</text>
<text x="233.9" y="117.8">EB8_N</text>
<text x="234" y="115.2">EB8_P</text>
<text x="139.1" y="124.1">J1D</text>
<text x="73.3" y="134.6" transform="rotate(-90 73.3 134.6)">RN6A</text>
<text x="80.6" y="134.6" transform="rotate(-90 80.6 134.6)">RN6B</text>
<text x="88.7" y="134.8" transform="rotate(-90 88.7 134.8)">RN4G</text>
<text x="96.1" y="134.9" transform="rotate(-90 96.1 134.9)">RN4H</text>
<text x="103.7" y="134.7" transform="rotate(-90 103.7 134.7)">RN7A</text>
<text x="111.1" y="134.8" transform="rotate(-90 111.1 134.8)">RN7B</text>
<text x="119.2" y="134.6" transform="rotate(-90 119.2 134.6)">RN7C</text>
<text x="126.6" y="134.8" transform="rotate(-90 126.6 134.8)">RN7D</text>
<text x="162.4" y="132.1" transform="rotate(-90 162.4 132.1)">RN6G</text>
<text x="169.8" y="132.1" transform="rotate(-90 169.8 132.1)">RN6H</text>
<text x="177.4" y="132.1" transform="rotate(-90 177.4 132.1)">RN6F</text>
<text x="185" y="132.1" transform="rotate(-90 185 132.1)">RN6E</text>
<text x="192.6" y="132.1" transform="rotate(-90 192.6 132.1)">RN6D</text>
<text x="200.5" y="132.3" transform="rotate(-90 200.5 132.3)">RN6C</text>
<text x="207.9" y="132.1" transform="rotate(-90 207.9 132.1)">RN4F</text>
<text x="215.5" y="132.2" transform="rotate(-90 215.5 132.2)">RN4E</text>
<text x="223.1" y="132.3" transform="rotate(-90 223.1 132.3)">RN4D</text>
<text x="231" y="132" transform="rotate(-90 231 132)">RN4C</text>
<text x="73.3" y="142.9" transform="rotate(-90 73.3 142.9)">D43</text>
<text x="80.9" y="142.9" transform="rotate(-90 80.9 142.9)">D44</text>
<text x="88.5" y="142.9" transform="rotate(-90 88.5 142.9)">D45</text>
<text x="96.1" y="142.9" transform="rotate(-90 96.1 142.9)">D46</text>
<text x="103.7" y="142.9" transform="rotate(-90 103.7 142.9)">D47</text>
<text x="111.4" y="142.9" transform="rotate(-90 111.4 142.9)">D48</text>
<text x="119" y="142.9" transform="rotate(-90 119 142.9)">D49</text>
<text x="126.6" y="142.9" transform="rotate(-90 126.6 142.9)">D50</text>
<text x="157.1" y="140.4" transform="rotate(-90 157.1 140.4)">D33</text>
<text x="164.7" y="140.4" transform="rotate(-90 164.7 140.4)">D34</text>
<text x="172.3" y="140.4" transform="rotate(-90 172.3 140.4)">D35</text>
<text x="179.9" y="140.4" transform="rotate(-90 179.9 140.4)">D36</text>
<text x="187.6" y="140.4" transform="rotate(-90 187.6 140.4)">D37</text>
<text x="195.2" y="140.4" transform="rotate(-90 195.2 140.4)">D38</text>
<text x="202.8" y="140.4" transform="rotate(-90 202.8 140.4)">D39</text>
<text x="210.4" y="140.4" transform="rotate(-90 210.4 140.4)">D40</text>
<text x="218" y="140.4" transform="rotate(-90 218 140.4)">D41</text>
<text x="225.7" y="140.4" transform="rotate(-90 225.7 140.4)">D42</text>
</g>
<g font-size="1.8" fill="#808080">
<text x="65.8" y="52.1" transform="rotate(-90 65.8 52.1)">4</text>
<text x="73.4" y="52.1" transform="rotate(-90 73.4 52.1)">3</text>
<text x="81" y="52.1" transform="rotate(-90 81 52.1)">8</text>
<text x="88.6" y="52.1" transform="rotate(-90 88.6 52.1)">7</text>
<text x="96.3" y="52.1" transform="rotate(-90 96.3 52.1)">7</text>
<text x="103.9" y="52.1" transform="rotate(-90 103.9 52.1)">8</text>
<text x="111.5" y="52.1" transform="rotate(-90 111.5 52.1)">1</text>
<text x="119.1" y="52.1" transform="rotate(-90 119.1 52.1)">2</text>
<text x="65.8" y="59.1" transform="rotate(-90 65.8 59.1)">13</text>
<text x="73.4" y="59.1" transform="rotate(-90 73.4 59.1)">14</text>
<text x="81" y="58.5" transform="rotate(-90 81 58.5)">9</text>
<text x="88.6" y="59.1" transform="rotate(-90 88.6 59.1)">10</text>
<text x="96.3" y="59.1" transform="rotate(-90 96.3 59.1)">10</text>
<text x="103.9" y="58.5" transform="rotate(-90 103.9 58.5)">9</text>
<text x="111.5" y="59.1" transform="rotate(-90 111.5 59.1)">16</text>
<text x="119.1" y="59.1" transform="rotate(-90 119.1 59.1)">15</text>
<text x="162.3" y="54.7" transform="rotate(-90 162.3 54.7)">1</text>
<text x="169.9" y="54.7" transform="rotate(-90 169.9 54.7)">2</text>
<text x="177.5" y="54.7" transform="rotate(-90 177.5 54.7)">3</text>
<text x="185.2" y="54.7" transform="rotate(-90 185.2 54.7)">4</text>
<text x="192.8" y="54.7" transform="rotate(-90 192.8 54.7)">5</text>
<text x="200.4" y="54.7" transform="rotate(-90 200.4 54.7)">6</text>
<text x="208" y="54.7" transform="rotate(-90 208 54.7)">6</text>
<text x="215.6" y="54.7" transform="rotate(-90 215.6 54.7)">5</text>
<text x="223.3" y="54.7" transform="rotate(-90 223.3 54.7)">2</text>
<text x="230.9" y="54.7" transform="rotate(-90 230.9 54.7)">1</text>
<text x="162.3" y="61.6" transform="rotate(-90 162.3 61.6)">16</text>
<text x="169.9" y="61.6" transform="rotate(-90 169.9 61.6)">15</text>
<text x="177.5" y="61.6" transform="rotate(-90 177.5 61.6)">14</text>
<text x="185.2" y="61.6" transform="rotate(-90 185.2 61.6)">13</text>
<text x="192.8" y="61.6" transform="rotate(-90 192.8 61.6)">12</text>
<text x="200.4" y="61.6" transform="rotate(-90 200.4 61.6)">11</text>
<text x="208" y="61.6" transform="rotate(-90 208 61.6)">11</text>
<text x="215.6" y="61.6" transform="rotate(-90 215.6 61.6)">12</text>
<text x="223.3" y="61" transform="rotate(-90 223.3 61)">7</text>
<text x="230.9" y="61" transform="rotate(-90 230.9 61)">8</text>
<text x="69.6" y="129.6" transform="rotate(-90 69.6 129.6)">1</text>
<text x="77.2" y="129.6" transform="rotate(-90 77.2 129.6)">2</text>
<text x="84.8" y="130.2" transform="rotate(-90 84.8 130.2)">10</text>
<text x="92.5" y="129.6" transform="rotate(-90 92.5 129.6)">9</text>
<text x="100.1" y="130.2" transform="rotate(-90 100.1 130.2)">16</text>
<text x="107.7" y="130.2" transform="rotate(-90 107.7 130.2)">15</text>
<text x="115.3" y="130.2" transform="rotate(-90 115.3 130.2)">14</text>
<text x="122.9" y="130.2" transform="rotate(-90 122.9 130.2)">13</text>
<text x="158.5" y="127.1" transform="rotate(-90 158.5 127.1)">7</text>
<text x="166.1" y="127.1" transform="rotate(-90 166.1 127.1)">8</text>
<text x="173.7" y="127.1" transform="rotate(-90 173.7 127.1)">6</text>
<text x="181.4" y="127.1" transform="rotate(-90 181.4 127.1)">5</text>
<text x="189" y="127.1" transform="rotate(-90 189 127.1)">4</text>
<text x="196.6" y="127.1" transform="rotate(-90 196.6 127.1)">3</text>
<text x="204.2" y="127.7" transform="rotate(-90 204.2 127.7)">11</text>
<text x="211.8" y="127.7" transform="rotate(-90 211.8 127.7)">12</text>
<text x="219.5" y="127.7" transform="rotate(-90 219.5 127.7)">13</text>
<text x="227.1" y="127.7" transform="rotate(-90 227.1 127.7)">14</text>
<text x="69.6" y="136.6" transform="rotate(-90 69.6 136.6)">16</text>
<text x="77.2" y="136.6" transform="rotate(-90 77.2 136.6)">15</text>
<text x="84.8" y="136" transform="rotate(-90 84.8 136)">7</text>
<text x="92.5" y="136" transform="rotate(-90 92.5 136)">8</text>
<text x="100.1" y="136" transform="rotate(-90 100.1 136)">1</text>
<text x="107.7" y="136" transform="rotate(-90 107.7 136)">2</text>
<text x="115.3" y="136" transform="rotate(-90 115.3 136)">3</text>
<text x="122.9" y="136" transform="rotate(-90 122.9 136)">4</text>
<text x="158.5" y="134" transform="rotate(-90 158.5 134)">10</text>
<text x="166.1" y="133.4" transform="rotate(-90 166.1 133.4)">9</text>
<text x="173.7" y="134" transform="rotate(-90 173.7 134)">11</text>
<text x="181.4" y="134" transform="rotate(-90 181.4 134)">12</text>
<text x="189" y="134" transform="rotate(-90 189 134)">13</text>
<text x="196.6" y="134" transform="rotate(-90 196.6 134)">14</text>
<text x="204.2" y="133.4" transform="rotate(-90 204.2 133.4)">6</text>
<text x="211.8" y="133.4" transform="rotate(-90 211.8 133.4)">5</text>
<text x="219.5" y="133.4" transform="rotate(-90 219.5 133.4)">4</text>
<text x="227.1" y="133.4" transform="rotate(-90 227.1 133.4)">3</text>
</g>
<g font-size="1.8" fill="#800000">
<text x="127.4" y="54.2">VDD_EA</text>
<text x="147.5" y="54.2">VDD_EB</text>
</g>
<g font-size="1.8" fill="#00f">
<text x="41.3" y="69.4">{East_A}</text>
<text x="246.6" y="66.9">{East_A}</text>
<text x="246.6" y="93.6">{East_B}</text>
<text x="41.2" y="96.1">{East_B}</text>
</g>
<g font-size="1.8" fill="#000084">
<text x="133.7" y="126.6">SoM</text>
<text x="138.7" y="126.6">Connector</text>
</g>
<g font-size="1.8" fill="#008000">
<text x="232.1" y="155.2">Resistor</text>
<text x="241.2" y="155.2">network</text>
<text x="250" y="155.2">values</text>
<text x="257.5" y="155.2">if</text>
<text x="260.3" y="155.2">not</text>
<text x="264.8" y="155.2">specified</text>
<text x="274.8" y="155.2">=</text>
<text x="277.9" y="155.2">200R</text>
<text x="232.1" y="159.3">Color</text>
<text x="238.6" y="159.3">if</text>
<text x="241.4" y="159.3">not</text>
<text x="245.9" y="159.3">specified</text>
<text x="255.9" y="159.3">=</text>
<text x="258.9" y="159.3">green</text>
</g>
<g font-size="1.4" fill="#808080">
<text x="138.2" y="64.6" transform="rotate(-90 138.2 64.6)">13</text>
<text x="143.3" y="64.6" transform="rotate(-90 143.3 64.6)">17</text>
<text x="125.4" y="70.9">124</text>
<text x="153.4" y="70.9">123</text>
<text x="153.4" y="68.3">125</text>
<text x="125.4" y="73.4">126</text>
<text x="125.4" y="75.9">128</text>
<text x="153.4" y="73.4">127</text>
<text x="153.4" y="75.9">129</text>
<text x="125.4" y="78.5">130</text>
<text x="125.4" y="81">132</text>
<text x="125.4" y="83.6">134</text>
<text x="153.4" y="78.5">131</text>
<text x="153.4" y="81">133</text>
<text x="153.4" y="83.6">136</text>
<text x="125.4" y="86.1">135</text>
<text x="125.4" y="88.6">137</text>
<text x="153.4" y="86.1">138</text>
<text x="153.4" y="88.6">140</text>
<text x="153.4" y="95">139</text>
<text x="153.4" y="91.2">142</text>
<text x="125.4" y="97.5">146</text>
<text x="125.4" y="100.1">148</text>
<text x="153.4" y="97.5">141</text>
<text x="153.4" y="100.1">143</text>
<text x="125.4" y="102.6">150</text>
<text x="125.4" y="107.7">151</text>
<text x="125.4" y="105.2">152</text>
<text x="153.4" y="102.6">145</text>
<text x="153.4" y="105.2">147</text>
<text x="153.4" y="107.7">149</text>
<text x="125.4" y="110.2">153</text>
<text x="125.4" y="112.8">160</text>
<text x="153.4" y="110.2">154</text>
<text x="153.4" y="112.8">156</text>
<text x="125.4" y="115.3">158</text>
<text x="153.4" y="117.9">155</text>
<text x="153.4" y="115.3">157</text>
</g>
<g font-size="1.4">
<text x="130.6" y="71.9">EA1_P</text>
<text x="146.5" y="71.9">EA0_N</text>
<text x="146.6" y="69.3">EA0_P</text>
<text x="130.6" y="74.4">EA1_N</text>
<text x="130.6" y="76.9">EA3_P</text>
<text x="139.2" y="72.8" transform="rotate(-90 139.2 72.8)">VDD_EA</text>
<text x="144.2" y="72.9" transform="rotate(-90 144.2 72.9)">VDD_EB</text>
<text x="146.5" y="76.9">EA2_N</text>
<text x="146.6" y="74.4">EA2_P</text>
<text x="130.6" y="79.5">EA3_N</text>
<text x="130.6" y="82">EA5_P</text>
<text x="146.5" y="82">EA4_N</text>
<text x="146.6" y="79.5">EA4_P</text>
<text x="130.6" y="84.6">EA5_N</text>
<text x="130.6" y="87.1">EA7_P</text>
<text x="130.6" y="89.6">EA7_N</text>
<text x="146.5" y="87.1">EA6_N</text>
<text x="146.6" y="84.6">EA6_P</text>
<text x="146.6" y="89.6">EA8_P</text>
<text x="146.4" y="96">EB0_P</text>
<text x="146.5" y="92.2">EA8_N</text>
<text x="130.6" y="98.5">EB1_P</text>
<text x="130.6" y="101.1">EB1_N</text>
<text x="146.4" y="98.5">EB0_N</text>
<text x="146.4" y="101.1">EB2_P</text>
<text x="130.6" y="103.6">EB3_P</text>
<text x="130.6" y="106.1">EB3_N</text>
<text x="146.4" y="103.6">EB2_N</text>
<text x="146.4" y="106.1">EB4_P</text>
<text x="130.6" y="108.7">EB5_P</text>
<text x="130.6" y="111.2">EB5_N</text>
<text x="130.6" y="113.8">EB7_P</text>
<text x="146.4" y="108.7">EB4_N</text>
<text x="146.4" y="113.8">EB6_N</text>
<text x="146.4" y="111.2">EB6_P</text>
<text x="130.6" y="116.3">EB7_N</text>
<text x="146.4" y="118.8">EB8_N</text>
<text x="146.4" y="116.3">EB8_P</text>
</g>
</svg>
